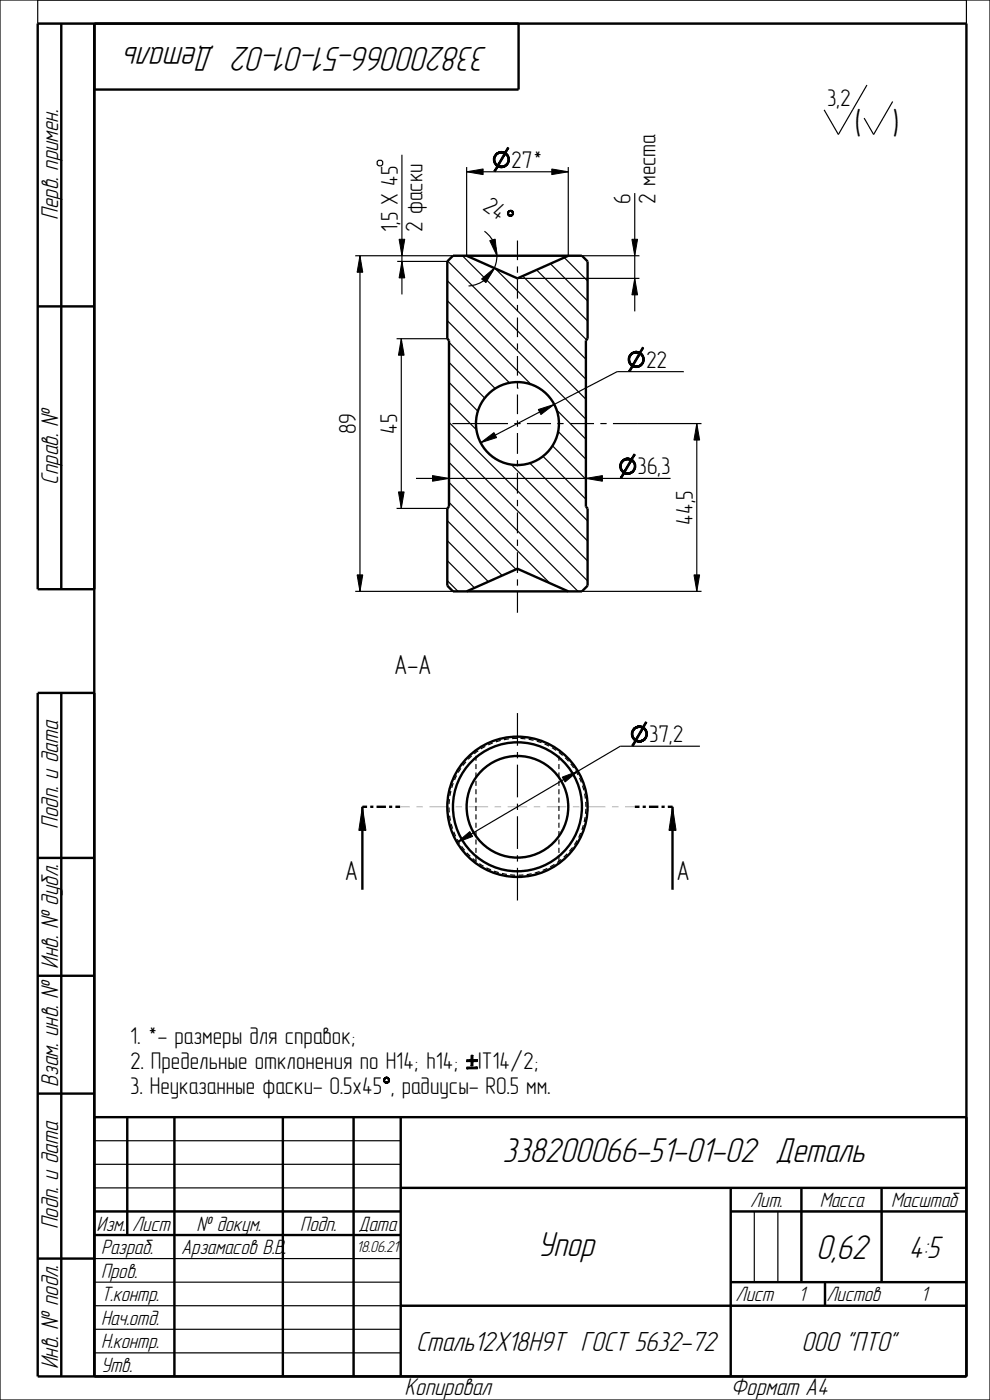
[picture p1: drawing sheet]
<svg xmlns="http://www.w3.org/2000/svg" width="210mm" height="297mm" viewBox="0 0 210 297" stroke-linecap="round" stroke-linejoin="round" font-family="sans-serif">
<g fill="#000">
<path d="M99 36.4l3.5-.6v1.2zM104.6 33.6l.4-.1v.2zM104.6 33.9l.4-.2v.2zM104.6 34.1l.4-.1v.2zM104.7 33.4l.4-.1-.1 .2zM104.7 34.3l.3-.1 .1 .1zM104.7 34.5l.4-.2v.2zM104.8 33.2h.4l-.1 .1zM104.8 36.3l.8-.9-.5 1zM104.8 34.6l.5 .2zM104.9 33l.5-.1zM105 34.8l.4 .1z"/>
<path d="M104.6 34.1l.4-.2v.1zM104.6 33.9h.4l-.4 .2zM105 32.8h.5l-.1 .1zM104.6 33.6l.4 .1-.4 .2zM104.7 33.4l.3 .1-.4 .1zM104.6 34.1l.4 .1-.3 .1zM104.8 33.2l.3 .1-.4 .1zM104.7 34.3h.4l-.4 .2zM104.8 34.6l.3-.1 .1 .1zM104.7 34.5h.4l-.3 .1zM105.2 32.6h.6zM105.1 35h.4l-.3 .1z"/>
<path d="M104.8 33.2l.5-.2-.1 .2zM104.9 33h.4l-.5 .2zM104.8 34.6l.5 .2h-.3zM105.4 35.3h1.8l-1.6 .1zM105 32.8l.4 .1-.5 .1zM105.1 35l.3-.1 .1 .1zM105 34.8l.4 .1-.3 .1zM107.2 32.8l-1.4 2.3-.3-.1zM105.6 35.4l1.6-.1zM105.4 35.3l.2 .1-.8 .9zM105 32.8l.7-.1zM105.2 32.6l.5 .1-.7 .1z"/>
<path d="M105.7 32.3h1.4zM105.2 35.1l.3-.1 .3 .1zM105.4 35.3l.5-.1zM105.2 35.1h.6l-.4 .2zM105.8 35.5l1.2-.1zM105.9 32.2h1zM105.4 35.3l.7-.1zM105.2 32.6l.8-.1zM105.4 35.3l.8-.1zM106.1 32.1h.4zM105.2 32.6l1-.1zM105.2 32.6l.1-.1h.9z"/>
<path d="M106 35.5h.8zM105.4 35.3l1-.1zM106.2 32.5h1.2zM105.4 35.3l1.1-.1zM106.2 35.6l.6-.1zM106.4 35.6l.4-.1zM106.4 32.5h1zM105.9 32.2h.8zM105.9 32.2l.6-.1zM106.5 35.2h.9l-.2 .1zM106.5 32.5h.9zM106.7 35.2l.9-.1z"/>
<path d="M106.6 32.5h.8zM105.8 35.5h1zM105.7 32.3l1.2-.1zM106.8 32.5h.6zM106.9 32.6l.5-.1 .1 .1zM106.9 32.6h.6l-.3 .2zM105.6 35.4h1.4zM107 35.1l.7-.2zM107 35.1l.7-.2-.1 .2zM105.5 32.4l1.6-.1zM107.1 32.3l.8-.9-.5 1.1zM106.9 32.6l.3 .2-1.7 2.2z"/>
<path d="M105.4 35.3h1.8zM107.2 32.8l.5-.1-.4 .2zM107.3 32.9l.4-.2 .1 .2zM107.3 34.8l.5-.1-.1 .2zM105.5 32.4l1.6-.1 .3 .2zM106.5 35.2h.9zM107.4 33l.4-.1 .1 .2zM107.6 34.5h.3l-.4 .2zM107.5 34.7l.4-.2-.1 .2zM107.2 32.8l.3-.2 .2 .1zM107.5 33.1h.4l-.3 .1zM107.6 33.2l.3-.1 .1 .1z"/>
<path d="M106.9 35.1h.7zM107.6 34.4l.4-.1-.1 .2zM107.7 33.4l.3-.2v.2zM107.7 34.2l.4-.1-.1 .2zM107.7 33.5l.3-.1 .1 .3zM107.3 34.8l.4 .1-.5 .1zM107.7 33.7h.4l-.4 .2zM107.7 33.9l.4-.2v.2zM107.7 34l.4-.1v.2zM107.3 32.9h.5zM107.3 34.8l.5-.1zM107.4 33l.5 .1h-.4z"/>
<path d="M107.7 31.3l.2 .1-.8 .9zM107.6 34.4l.3 .1h-.3zM107.6 33.2h.4l-.3 .2zM107.7 34.2l.3 .1-.4 .1zM107.7 33.4h.3l-.3 .1zM107.7 33.5l.4 .2h-.4zM107.7 33.9h.4l-.4 .1zM107.7 34l.4 .1-.4 .1zM117 35.8l3.5 .6-3.5 .6zM76.4 54.3l.6 3.5h-1.2zM84.7 50.8h1.2l-.6 3.5zM85.3 55.5l.6 3.5h-1.2z"/>
<path d="M102.2 59.2l2.6-2.3-1.7 3zM103.9 51l1.1-.3 .4 3.6zM107.6 45.2l.3 .2zM107.6 45.4l1 .5zM107.6 45.4l1 .5h-.2zM107.7 45l.2 .2zM107.7 45.5l.7 .4zM107.8 44.9h.2zM107.9 44.7l.2 .2zM107.6 45.2l.3 .1zM107.7 45l.2 .2h-.3zM107.8 45.7l.4 .2z"/>
<path d="M107.9 45.8l.3 .1zM107.6 45.4l.4 .1zM107.6 45.2l.3 .2h-.3zM107.7 45h.3zM107.8 44.9l.2 .1h-.3zM107.6 45.4l.5 .2zM108 44.7l.4 .2zM107.9 44.7l.1 .2h-.2zM108.2 44.6l.7 .6zM107.7 45.5l.5 .4zM107.9 44.7l.3 .2zM108.2 45.6l.5 .2z"/>
<path d="M108.2 45.6l.5 .2-.1 .1zM107.9 44.7l.4 .2zM107.9 44.7h.1l.3 .2zM108.4 45.6l.3 .2zM108.4 44.6l.5 .4zM107.6 45.4l.8 .5zM108.5 44.6l.3 .2zM108 44.7l.5 .2zM108 44.7l.2-.1 .3 .3zM108.5 45.6h.3l-.1 .2zM108.1 45.6l.5 .3zM108.5 44.9l.4 .3z"/>
<path d="M108.7 45.4l.2 .1zM108.6 45.5h.3l-.1 .1zM108.6 45l.3 .2zM108.6 45.1l.3 .1v.1zM108.7 45.2l.2 .1zM108.7 45.3h.2v.2zM108.4 44.6l.4 .2zM108.6 45.5l.2 .1zM108.2 44.6l.7 .4zM108.7 45.3l.2 .2zM108.6 45.1l.3 .2zM134 50.8h1.2l-.6 3.5z"/>
<path d="M134.6 59.1l.6 3.5h-1.2zM85.1 71.9l.6 3.5h-1.2zM133.2 76l.4-.1v.2zM133.2 76.3l.4-.2v.2zM133.2 76.5l.4-.1v.2zM133.3 75.8l.4-.1-.1 .2zM133.3 76.7l.3-.1 .1 .1zM133.3 76.9l.4-.2v.2zM133.4 75.6h.4l-.1 .1zM133.4 78.7l.8-.9-.5 1zM133.4 77.1l.5 .1zM133.5 75.4l.5-.1z"/>
<path d="M133.6 77.2l.4 .1zM133.2 76.5l.4-.2v.1zM133.2 76.3h.4l-.4 .2zM133.6 75.2h.5l-.1 .1zM133.2 76l.4 .1-.4 .2zM133.3 75.8l.3 .1-.4 .1zM133.2 76.5l.4 .1-.3 .1zM133.4 75.6l.3 .1-.4 .1zM133.3 76.7h.4l-.4 .2zM133.4 77.1l.3-.2 .1 .1zM133.3 76.9h.4l-.3 .2zM133.8 75h.6z"/>
<path d="M133.7 77.4h.4l-.3 .1zM133.4 75.6l.5-.2-.1 .2zM133.5 75.4h.4l-.5 .2zM133.4 77.1l.5 .1h-.3zM134 77.7h1.8l-1.6 .1zM133.6 75.2l.4 .1-.5 .1zM133.7 77.4l.3-.1 .1 .1zM133.6 77.2l.4 .1-.3 .1zM135.8 75.2l-1.4 2.3-.3-.1zM134.2 77.8l1.6-.1zM134 77.7l.2 .1-.8 .9zM133.6 75.2l.7-.1z"/>
<path d="M133.8 75l.5 .1-.7 .1zM134.3 74.7h1.4zM133.8 77.5l.3-.1 .3 .1zM134 77.7l.5-.1zM133.8 77.5h.6l-.4 .2zM134.4 77.9l1.2-.1zM134.5 74.6h1zM134 77.7l.7-.1zM133.8 75l.8-.1zM134 77.7l.8-.1zM134.7 74.5h.4zM133.8 75l1-.1z"/>
<path d="M133.8 75l.1-.1h.9zM134.6 77.9h.8zM134 77.7l1-.1zM134.8 74.9h1.2zM134 77.7l1.1-.1zM134.8 78l.6-.1zM135 78l.4-.1zM135 74.9h1zM134.5 74.6h.8zM134.5 74.6l.6-.1zM135.1 77.6h.9l-.2 .1zM135.1 74.9h.9z"/>
<path d="M135.3 77.6l.9-.1zM135.2 74.9h.8zM134.4 77.9h1zM134.3 74.7l1.2-.1zM135.4 74.9h.6zM135.5 75l.5-.1 .1 .1zM135.5 75h.6l-.3 .2zM134.2 77.8h1.4zM135.6 77.5l.7-.2zM135.6 77.5l.7-.2-.1 .2zM134.1 74.8l1.6-.1zM135.7 74.7l.8-.9-.5 1.1z"/>
<path d="M135.5 75l.3 .2-1.7 2.2zM134 77.7h1.8zM135.8 75.2l.5-.1-.4 .2zM135.9 75.3l.4-.2 .1 .2zM135.9 77.2l.5-.1-.1 .2zM134.1 74.8l1.6-.1 .3 .2zM135.1 77.6h.9zM136 75.4l.4-.1 .1 .2zM136.2 76.9h.3l-.4 .2zM136.1 77.1l.4-.2-.1 .2zM135.8 75.2l.3-.2 .2 .1zM136.1 75.5h.4l-.3 .1z"/>
<path d="M136.2 75.6l.3-.1 .1 .1zM135.5 77.5h.7zM136.2 76.8l.4-.1-.1 .2zM136.3 75.8l.3-.2v.2zM136.3 76.6l.4-.1-.1 .2zM136.3 75.9l.3-.1 .1 .3zM135.8 77.4l.1-.2 .4 .1zM136.3 76.1h.4l-.4 .2zM136.3 76.3l.4-.2v.2zM136.3 76.4l.4-.1v.2zM135.9 75.3h.5zM135.9 77.2l.5-.1z"/>
<path d="M136 75.4l.5 .1h-.4zM136.3 73.7l.2 .1-.8 .9zM136.2 76.8l.3 .1h-.3zM136.2 75.6h.4l-.3 .2zM136.3 76.6l.3 .1-.4 .1zM136.3 75.8h.3l-.3 .1zM136.3 75.9l.4 .2h-.4zM136.3 76.3h.4l-.4 .1zM136.3 76.4l.4 .1-.4 .1zM102 93.9l2.8-2.1 .5 1zM114.2 86.9l3.4-1.1-2.9 2.1zM131.4 98.7l.4-.2v.2z"/>
<path d="M131.4 98.9l.4-.2v.2zM131.4 99.1h.4v.1zM131.5 98.4h.4l-.1 .1zM131.5 99.3l.3-.1 .1 .2zM131.5 99.5l.4-.1v.1zM131.6 98.2h.4l-.1 .2zM131.6 99.7l.5 .1zM131.7 98l.5-.1zM131.8 99.9h.4zM131.4 99.1l.4-.2v.2zM131.4 98.9h.4l-.4 .2zM131.8 97.9l.5-.1-.1 .1z"/>
<path d="M131.4 98.7h.4l-.4 .2zM131.5 98.4l.3 .1-.4 .2zM131.4 99.1l.4 .1-.3 .1zM131.6 98.2l.3 .2h-.4zM131.5 99.3l.4 .1-.4 .1zM131.6 99.7l.3-.2 .1 .2zM131.5 99.5h.4l-.3 .2zM132 97.7l.6-.1zM131.6 98.2l.5-.1-.1 .1zM131.7 98l.4 .1-.5 .1zM131.6 99.7l.5 .1-.3 .1zM131.8 97.9h.4l-.5 .1z"/>
<path d="M131.9 100l.3-.1 .1 .1zM131.8 99.9h.4l-.3 .1zM131.8 97.9l.7-.2zM132 97.7h.5l-.7 .2zM132.5 97.3h1.4zM132.7 97.2l1 .1zM132 97.7l.8-.1zM132.9 97.2h.4zM132 97.7l1-.2zM132.1 97.5h.9l-1 .2zM133 97.5h1.2zM133.2 97.5h1z"/>
<path d="M132.7 97.2h.8zM132.7 97.2h.6zM133.3 97.5h.9zM133.4 97.6l.8-.1zM132.5 97.3h1.2zM133.6 97.6l.6-.1zM133.7 97.6l.5-.1 .1 .1zM133.7 97.6h.6l-.3 .2zM132.3 97.4l1.6-.1zM133.9 97.3l.8-.8-.5 1zM133.7 97.6l.3 .2-1.7 2.2zM134 97.8h.5l-.4 .1z"/>
<path d="M134.1 97.9l.4-.1 .1 .1zM134.1 99.9l.5-.1-.1 .2zM132.3 97.4l1.6-.1 .3 .2zM134.2 98l.4-.1 .1 .2zM134.4 99.6h.3l-.4 .1zM134.3 99.7l.4-.1-.1 .2zM134 97.8l.3-.2 .2 .2zM134.3 98.1h.4l-.3 .2zM134.4 98.3l.3-.2 .1 .2zM134.4 99.4h.4l-.1 .2zM134.5 98.4l.3-.1v.2zM134.5 99.3l.4-.2-.1 .3z"/>
<path d="M134.5 98.6l.3-.1 .1 .2zM134 100l.1-.1 .4 .1zM134.5 98.8l.4-.1-.4 .2zM134.5 98.9l.4-.2v.2zM134.5 99.1l.4-.2v.2zM134.1 97.9h.5zM134.3 99.7l.3 .1-.5 .1zM134.2 98l.5 .1h-.4zM134.5 96.3l.2 .2-.8 .8zM134.4 99.4l.3 .2h-.3zM134.4 98.3h.4l-.3 .1zM134.5 99.3l.3 .1h-.4z"/>
<path d="M134.5 98.4l.3 .1-.3 .1zM134.5 98.6l.4 .1-.4 .1zM134.5 98.9h.4l-.4 .2zM134.5 99.1h.4l-.4 .2zM147.8 89.9l.6 3.5h-1.2zM84.5 104.4h1.2l-.6 3.5zM91.7 100.9l3.5 .6-3.5 .6zM124.3 101.5l3.5-.6v1.2zM131.6 101.3l.8-.8-.5 1zM131.9 100h.4l-.3 .2zM132.2 100.3l1.8 .1-1.6 .1zM134 97.8l-1.4 2.4-.3-.2z"/>
<path d="M132.4 100.5l1.6-.1zM132.2 100.3l.2 .2-.8 .8zM132 100.2l.3-.2 .3 .2zM132.2 100.3l.5-.1zM132 100.2h.6l-.4 .1zM132.6 100.5h1.2zM132.2 100.3h.7zM132.2 100.3h.8zM132.8 100.6h.8zM132.2 100.3h1zM132.2 100.3h1.1zM133 100.6h.6z"/>
<path d="M133.2 100.6h.4zM133.3 100.3h.9l-.2 .1zM133.5 100.2l.9-.1zM132.6 100.5l1 .1zM132.4 100.5h1.4zM133.8 100.1l.7-.1zM133.8 100.1l.7-.1-.1 .1zM132.2 100.3l1.8 .1zM133.3 100.3h.9zM133.7 100.2l.7-.1zM75.8 122h1.2l-.6 3.5zM147.2 122h1.2l-.6 3.5z"/>
<path d="M133.9 155.5l.4-.1v.1zM133.9 155.7l.4-.2-.1 .2zM133.9 155.9h.4v.2zM134 155.3l.3-.1v.2zM134 156.1h.3v.1zM134 156.3l.3-.1 .1 .1zM134 155.1l.4-.1-.1 .2zM134 158.1l.9-.8-.6 1zM134.1 156.5l.5 .1zM134.1 154.8l.6-.1zM134.2 156.7h.5zM133.9 155.9l.3-.2 .1 .2z"/>
<path d="M133.9 155.7h.3l-.3 .2zM134.3 154.7l.5-.1-.1 .1zM133.9 155.5h.4l-.4 .2zM134 155.3l.3 .1-.4 .1zM133.9 155.9l.4 .2h-.3zM134 155.1l.3 .1-.3 .1zM134 156.1l.3 .1-.3 .1zM134.1 156.5l.3-.2 .1 .2zM134 156.3h.4l-.3 .2zM134.4 154.5l.7-.1zM134.3 156.8h.5l-.3 .2zM134 155.1l.6-.2-.2 .1z"/>
<path d="M134.1 154.8l.5 .1-.6 .2zM134.1 156.5l.5 .1-.4 .1zM134.6 157.1l1.9 .1-1.6 .1zM134.3 154.7h.4l-.6 .1zM134.3 156.8l.4-.1 .1 .1zM134.2 156.7h.5l-.4 .1zM136.5 154.6l-1.4 2.4-.3-.2zM134.9 157.3l1.6-.1zM134.6 157.1l.3 .2-.9 .8zM134.3 154.7l.6-.2zM134.4 154.5h.5l-.6 .2zM135 154.1h1.3z"/>
<path d="M134.5 157l.3-.2 .3 .2zM134.6 157.1l.6-.1zM134.5 157h.6l-.5 .1zM135.1 157.4l1.2-.1zM135.2 154.1h1zM134.6 157.1h.7zM134.4 154.5l.9-.1zM134.6 157.1h.9zM135.4 154h.4zM134.4 154.5l1-.2zM134.4 154.5l.2-.2h.8zM135.3 157.4h.8z"/>
<path d="M134.6 157.1h1zM135.4 154.3h1.2zM134.6 157.1h1.2zM135.4 157.4h.7zM135.6 157.4h.5zM135.6 154.3h1zM135.2 154.1l.8-.1zM135.2 154.1l.6-.1zM135.8 157.1h.9l-.2 .1zM135.8 154.3h.8zM136 157l.8-.1zM135.9 154.4l.7-.1z"/>
<path d="M135.1 157.4h1zM135 154.1h1.2zM136 154.4l.6-.1zM136.2 154.4l.4-.1 .2 .1zM136.2 154.4h.6l-.3 .2zM134.9 157.3h1.4zM136.3 156.9l.7-.1zM136.3 156.9l.7-.1-.2 .1zM134.8 154.2l1.5-.1zM136.3 154.1l.9-.8-.6 1zM136.2 154.4l.3 .2-1.7 2.2zM134.6 157.1l1.9 .1z"/>
<path d="M136.5 154.6h.4l-.3 .1zM136.6 154.7l.3-.1 .2 .1zM136.6 156.7l.5-.1-.1 .2zM134.8 154.2l1.5-.1 .3 .2zM135.8 157.1h.9zM136.7 154.8l.4-.1 .1 .2zM136.8 156.4h.4l-.5 .2zM136.7 156.6l.5-.2-.1 .2zM136.5 154.6l.3-.2 .1 .2zM136.8 155l.4-.1-.4 .2zM136.8 155.1l.4-.2v.2zM136.2 157l.6-.1z"/>
<path d="M136.9 156.3l.4-.1-.1 .2zM136.9 155.2l.3-.1 .1 .2zM137 156.1l.3-.2v.3zM137 155.4l.3-.1v.2zM136.5 156.8l.1-.1 .4 .1zM137 155.6l.3-.1-.3 .2zM137 155.7l.3-.2v.2zM137 155.9l.3-.2v.2zM136.6 154.7h.5zM136.6 156.7l.5-.1zM136.7 154.8l.5 .1-.4 .1zM136.9 153.1l.3 .2-.9 .8z"/>
<path d="M136.9 156.3l.3 .1h-.4zM136.8 155.1h.4l-.3 .1zM137 156.1l.3 .1-.4 .1zM136.9 155.2l.4 .1-.3 .1zM137 155.4l.3 .1-.3 .1zM137 155.7h.3l-.3 .2zM137 155.9h.3l-.3 .2zM76.9 171.2l.7 5h-1.5zM96.9 178.7l2.8-2.3 .6 1zM119.3 164.9l3.3-1.3-2.7 2.3zM142.7 171.2l.7 5h-1.5z"/>
</g>
<g fill="none" stroke="#000" stroke-width=".21">
<path d="M99 36.4l3.5-.6v1.2zM104.6 33.6l.4-.1v.2zM104.6 33.6l.4 .1-.4 .2zM104.6 33.9l.4-.2v.2zM104.6 34.1l.4-.2v.1zM104.6 33.9h.4l-.4 .2zM104.6 34.1l.4-.1v.2zM104.6 34.1l.4 .1-.3 .1zM104.7 33.4l.4-.1-.1 .2zM104.7 33.4l.3 .1-.4 .1zM104.7 34.3l.3-.1 .1 .1zM104.7 34.3h.4l-.4 .2z"/>
<path d="M104.7 34.5l.4-.2v.2zM104.7 34.5h.4l-.3 .1zM104.8 33.2l.5-.2-.1 .2zM104.8 33.2h.4l-.1 .1zM104.8 33.2l.3 .1-.4 .1zM104.8 36.3l.8-.9-.5 1zM104.8 34.6l.3-.1 .1 .1zM104.8 34.6l.5 .2zM104.8 34.6l.5 .2h-.3zM104.9 33l.5-.1zM104.9 33h.4l-.5 .2zM105 34.8l.4 .1z"/>
<path d="M105 34.8l.4 .1-.3 .1zM105 32.8l.7-.1zM105 32.8h.5l-.1 .1zM105 32.8l.4 .1-.5 .1zM105.1 35l.3-.1 .1 .1zM105.1 35h.4l-.3 .1zM105.2 32.6l.8-.1zM105.2 32.6l1-.1zM105.2 32.6l.1-.1h.9zM105.2 32.6h.6zM105.2 32.6l.5 .1-.7 .1zM105.2 35.1l.3-.1 .3 .1z"/>
<path d="M105.2 35.1h.6l-.4 .2zM105.3 32.5h2.1zM105.3 32.4h2.1M105.3 32.5h2.1M105.4 35.3l1.1-.1zM105.4 35.3l1-.1zM105.4 35.3l.8-.1zM105.4 35.3l.7-.1zM105.4 35.3l.5-.1zM105.4 35.3h1.8zM105.4 35.3h1.8l-1.6 .1zM105.4 35.3l.2 .1-.8 .9z"/>
<path d="M105.5 32.4l1.6-.1zM105.5 32.4l1.6-.1 .3 .2zM105.6 35.4l1.6-.1zM105.6 35.4h1.4zM105.7 32.3l1.2-.1zM105.7 32.3h1.4zM105.8 35.5l1.2-.1zM105.8 35.5h1zM105.9 32.2h.8zM105.9 32.2l.6-.1zM105.9 32.2h1zM106 35.5h.8z"/>
<path d="M106.1 32.1h.4zM106.2 32.5h1.2zM106.2 35.6l.6-.1zM106.4 32.5h1zM106.4 35.6l.4-.1zM106.5 32.5h.9zM106.5 35.2h.9zM106.5 35.2h.9l-.2 .1zM106.6 32.5h.8zM106.7 35.2l.9-.1zM106.8 32.5h.6zM106.9 32.6l.5-.1 .1 .1z"/>
<path d="M106.9 32.6h.6l-.3 .2zM106.9 32.6l.3 .2-1.7 2.2zM106.9 35.1h.7zM107 35.1l.7-.2zM107 35.1l.7-.2-.1 .2zM107.1 32.3l.8-.9-.5 1.1zM107.2 32.8l.5-.1-.4 .2zM107.2 32.8l.3-.2 .2 .1zM107.2 32.8l-1.4 2.3-.3-.1zM107.3 32.9l.4-.2 .1 .2zM107.3 32.9h.5zM107.3 34.8l.5-.1z"/>
<path d="M107.3 34.8l.5-.1-.1 .2zM107.3 34.8l.4 .1-.5 .1zM107.4 33l.4-.1 .1 .2zM107.4 33l.5 .1h-.4zM107.5 34.7l.4-.2-.1 .2zM107.5 33.1h.4l-.3 .1zM107.6 34.5h.3l-.4 .2zM107.6 33.2l.3-.1 .1 .1zM107.6 33.2h.4l-.3 .2zM107.6 34.4l.4-.1-.1 .2zM107.6 34.4l.3 .1h-.3zM107.7 31.3l.2 .1-.8 .9z"/>
<path d="M107.7 33.4l.3-.2v.2zM107.7 33.4h.3l-.3 .1zM107.7 34.2l.4-.1-.1 .2zM107.7 34.2l.3 .1-.4 .1zM107.7 33.5l.3-.1 .1 .3zM107.7 33.5l.4 .2h-.4zM107.7 33.7h.4l-.4 .2zM107.7 33.9l.4-.2v.2zM107.7 33.9h.4l-.4 .1zM107.7 34l.4-.1v.2zM107.7 34l.4 .1-.4 .1zM117 35.8l3.5 .6-3.5 .6z"/>
<path d="M76.4 54.3l.6 3.5h-1.2zM84.7 50.8h1.2l-.6 3.5zM85.3 55.5l.6 3.5h-1.2zM102.2 59.2l2.6-2.3-1.7 3zM103.9 51l1.1-.3 .4 3.6zM107.6 45.2l.3 .1zM107.6 45.2l.3 .2zM107.6 45.2l.3 .2h-.3zM107.6 45.4l.5 .2zM107.6 45.4l.4 .1zM107.6 45.4l1 .5zM107.6 45.4l1 .5h-.2z"/>
<path d="M107.6 45.4l.8 .5zM107.7 45h.3zM107.7 45l.2 .2zM107.7 45l.2 .2h-.3zM107.7 45.5l.7 .4zM107.7 45.5l.5 .4zM107.8 44.9h.2zM107.8 44.9l.2 .1h-.3zM107.8 45.7l.4 .2zM107.9 44.7l.3 .2zM107.9 44.7l.4 .2zM107.9 44.7h.1l.3 .2z"/>
<path d="M107.9 44.7l.2 .2zM107.9 44.7l.1 .2h-.2zM107.9 45.8l.3 .1zM108 44.7l.5 .2zM108 44.7l.2-.1 .3 .3zM108 44.7l.4 .2zM108.1 45.6l.5 .3zM108.2 44.6l.7 .4zM108.2 44.6l.7 .6zM108.2 45.6l.5 .2zM108.2 45.6l.5 .2-.1 .1zM108.4 45.6l.3 .2z"/>
<path d="M108.4 44.6l.4 .2zM108.4 44.6l.5 .4zM108.5 44.6l.3 .2zM108.5 44.9l.4 .3zM108.5 45.6h.3l-.1 .2zM108.6 45l.3 .2zM108.6 45.5h.3l-.1 .1zM108.6 45.5l.2 .1zM108.6 45.1l.3 .1v.1zM108.6 45.1l.3 .2zM108.7 45.4l.2 .1zM108.7 45.3h.2v.2z"/>
<path d="M108.7 45.3l.2 .2zM108.7 45.2l.2 .1zM134 50.8h1.2l-.6 3.5zM134.6 59.1l.6 3.5h-1.2zM85.1 71.9l.6 3.5h-1.2zM133.2 76l.4-.1v.2zM133.2 76l.4 .1-.4 .2zM133.2 76.3l.4-.2v.2zM133.2 76.5l.4-.2v.1zM133.2 76.3h.4l-.4 .2zM133.2 76.5l.4-.1v.2zM133.2 76.5l.4 .1-.3 .1z"/>
<path d="M133.3 75.8l.4-.1-.1 .2zM133.3 75.8l.3 .1-.4 .1zM133.3 76.7l.3-.1 .1 .1zM133.3 76.7h.4l-.4 .2zM133.3 76.9l.4-.2v.2zM133.3 76.9h.4l-.3 .2zM133.4 75.6l.5-.2-.1 .2zM133.4 75.6h.4l-.1 .1zM133.4 75.6l.3 .1-.4 .1zM133.4 78.7l.8-.9-.5 1zM133.4 77.1l.3-.2 .1 .1zM133.4 77.1l.5 .1z"/>
<path d="M133.4 77.1l.5 .1h-.3zM133.5 75.4l.5-.1zM133.5 75.4h.4l-.5 .2zM133.6 77.2l.4 .1zM133.6 77.2l.4 .1-.3 .1zM133.6 75.2l.7-.1zM133.6 75.2h.5l-.1 .1zM133.6 75.2l.4 .1-.5 .1zM133.7 77.4l.3-.1 .1 .1zM133.7 77.4h.4l-.3 .1zM133.8 75l.8-.1zM133.8 75l1-.1z"/>
<path d="M133.8 75l.1-.1h.9zM133.8 75h.6zM133.8 75l.5 .1-.7 .1zM133.8 77.5l.3-.1 .3 .1zM133.8 77.5h.6l-.4 .2zM133.9 74.9h2.1zM133.9 74.8h2.1M133.9 74.9h2.1M134 77.7l1.1-.1zM134 77.7l1-.1zM134 77.7l.8-.1zM134 77.7l.7-.1z"/>
<path d="M134 77.7l.5-.1zM134 77.7h1.8zM134 77.7h1.8l-1.6 .1zM134 77.7l.2 .1-.8 .9zM134.1 74.8l1.6-.1zM134.1 74.8l1.6-.1 .3 .2zM134.2 77.8l1.6-.1zM134.2 77.8h1.4zM134.3 74.7l1.2-.1zM134.3 74.7h1.4zM134.4 77.9l1.2-.1zM134.4 77.9h1z"/>
<path d="M134.5 74.6h.8zM134.5 74.6l.6-.1zM134.5 74.6h1zM134.6 77.9h.8zM134.7 74.5h.4zM134.8 74.9h1.2zM134.8 78l.6-.1zM135 74.9h1zM135 78l.4-.1zM135.1 74.9h.9zM135.1 77.6h.9zM135.1 77.6h.9l-.2 .1z"/>
<path d="M135.2 74.9h.8zM135.3 77.6l.9-.1zM135.4 74.9h.6zM135.5 75l.5-.1 .1 .1zM135.5 75h.6l-.3 .2zM135.5 75l.3 .2-1.7 2.2zM135.5 77.5h.7zM135.6 77.5l.7-.2zM135.6 77.5l.7-.2-.1 .2zM135.7 74.7l.8-.9-.5 1.1zM135.8 75.2l.5-.1-.4 .2zM135.8 75.2l.3-.2 .2 .1z"/>
<path d="M135.8 77.4l.1-.2 .4 .1zM135.8 75.2l-1.4 2.3-.3-.1zM135.9 75.3l.4-.2 .1 .2zM135.9 75.3h.5zM135.9 77.2l.5-.1zM135.9 77.2l.5-.1-.1 .2zM136 75.4l.4-.1 .1 .2zM136 75.4l.5 .1h-.4zM136.1 77.1l.4-.2-.1 .2zM136.1 75.5h.4l-.3 .1zM136.2 76.9h.3l-.4 .2zM136.2 75.6l.3-.1 .1 .1z"/>
<path d="M136.2 75.6h.4l-.3 .2zM136.2 76.8l.4-.1-.1 .2zM136.2 76.8l.3 .1h-.3zM136.3 73.7l.2 .1-.8 .9zM136.3 75.8l.3-.2v.2zM136.3 75.8h.3l-.3 .1zM136.3 76.6l.4-.1-.1 .2zM136.3 76.6l.3 .1-.4 .1zM136.3 75.9l.3-.1 .1 .3zM136.3 75.9l.4 .2h-.4zM136.3 76.1h.4l-.4 .2zM136.3 76.3l.4-.2v.2z"/>
<path d="M136.3 76.3h.4l-.4 .1zM136.3 76.4l.4-.1v.2zM136.3 76.4l.4 .1-.4 .1zM102 93.9l2.8-2.1 .5 1zM114.2 86.9l3.4-1.1-2.9 2.1zM131.4 98.7l.4-.2v.2zM131.4 98.7h.4l-.4 .2zM131.4 98.9l.4-.2v.2zM131.4 99.1l.4-.2v.2zM131.4 98.9h.4l-.4 .2zM131.4 99.1h.4v.1zM131.4 99.1l.4 .1-.3 .1z"/>
<path d="M131.5 98.4h.4l-.1 .1zM131.5 98.4l.3 .1-.4 .2zM131.5 99.3l.3-.1 .1 .2zM131.5 99.3l.4 .1-.4 .1zM131.5 99.5l.4-.1v.1zM131.5 99.5h.4l-.3 .2zM131.6 98.2l.5-.1-.1 .1zM131.6 98.2h.4l-.1 .2zM131.6 98.2l.3 .2h-.4zM131.6 99.7l.3-.2 .1 .2zM131.6 99.7l.5 .1zM131.6 99.7l.5 .1-.3 .1z"/>
<path d="M131.7 98l.5-.1zM131.7 98l.4 .1-.5 .1zM131.8 99.9h.4zM131.8 99.9h.4l-.3 .1zM131.8 97.9l.7-.2zM131.8 97.9l.5-.1-.1 .1zM131.8 97.9h.4l-.5 .1zM132 97.7l.8-.1zM132 97.7l1-.2zM132 97.7l.6-.1zM132 97.7h.5l-.7 .2zM132.1 97.5h2.1z"/>
<path d="M132.1 97.5h.9l-1 .2zM132.1 97.5h2.1M132.3 97.4l1.6-.1zM132.3 97.4l1.6-.1 .3 .2zM132.5 97.3h1.2zM132.5 97.3h1.4zM132.7 97.2h.8zM132.7 97.2h.6zM132.7 97.2l1 .1zM132.9 97.2h.4zM133 97.5h1.2zM133.2 97.5h1z"/>
<path d="M133.3 97.5h.9zM133.4 97.6l.8-.1zM133.6 97.6l.6-.1zM133.7 97.6l.5-.1 .1 .1zM133.7 97.6h.6l-.3 .2zM133.7 97.6l.3 .2-1.7 2.2zM133.9 97.3l.8-.8-.5 1zM134 97.8h.5l-.4 .1zM134 97.8l.3-.2 .2 .2zM134 97.8l-1.4 2.4-.3-.2zM134.1 97.9l.4-.1 .1 .1zM134.1 97.9h.5z"/>
<path d="M134.1 99.9l.5-.1-.1 .2zM134.2 98l.4-.1 .1 .2zM134.2 98l.5 .1h-.4zM134.3 99.7l.4-.1-.1 .2zM134.3 99.7l.3 .1-.5 .1zM134.3 98.1h.4l-.3 .2zM134.4 99.6h.3l-.4 .1zM134.4 98.3l.3-.2 .1 .2zM134.4 98.3h.4l-.3 .1zM134.4 99.4h.4l-.1 .2zM134.4 99.4l.3 .2h-.3zM134.5 96.3l.2 .2-.8 .8z"/>
<path d="M134.5 98.4l.3-.1v.2zM134.5 98.4l.3 .1-.3 .1zM134.5 99.3l.4-.2-.1 .3zM134.5 99.3l.3 .1h-.4zM134.5 98.6l.3-.1 .1 .2zM134.5 98.6l.4 .1-.4 .1zM134.5 98.8l.4-.1-.4 .2zM134.5 98.9l.4-.2v.2zM134.5 98.9h.4l-.4 .2zM134.5 99.1l.4-.2v.2zM134.5 99.1h.4l-.4 .2zM147.8 89.9l.6 3.5h-1.2z"/>
<path d="M84.5 104.4h1.2l-.6 3.5zM91.7 100.9l3.5 .6-3.5 .6zM124.3 101.5l3.5-.6v1.2zM131.6 101.3l.8-.8-.5 1zM131.9 100l.3-.1 .1 .1zM131.9 100h.4l-.3 .2zM132 100.2l.3-.2 .3 .2zM132 100.2h.6l-.4 .1zM132.2 100.3h1.1zM132.2 100.3h1zM132.2 100.3h.8zM132.2 100.3h.7z"/>
<path d="M132.2 100.3l.5-.1zM132.2 100.3l1.8 .1zM132.2 100.3l1.8 .1-1.6 .1zM132.2 100.3l.2 .2-.8 .8zM132.4 100.5l1.6-.1zM132.4 100.5h1.4zM132.6 100.5h1.2zM132.6 100.5l1 .1zM132.8 100.6h.8zM133 100.6h.6zM133.2 100.6h.4zM133.3 100.3h.9z"/>
<path d="M133.3 100.3h.9l-.2 .1zM133.5 100.2l.9-.1zM133.7 100.2l.7-.1zM133.8 100.1l.7-.1zM133.8 100.1l.7-.1-.1 .1zM134 100l.1-.1 .4 .1zM75.8 122h1.2l-.6 3.5zM147.2 122h1.2l-.6 3.5zM133.9 155.5l.4-.1v.1zM133.9 155.5h.4l-.4 .2zM133.9 155.7l.4-.2-.1 .2zM133.9 155.9l.3-.2 .1 .2z"/>
<path d="M133.9 155.7h.3l-.3 .2zM133.9 155.9h.4v.2zM133.9 155.9l.4 .2h-.3zM134 155.3l.3-.1v.2zM134 155.3l.3 .1-.4 .1zM134 156.1h.3v.1zM134 156.1l.3 .1-.3 .1zM134 156.3l.3-.1 .1 .1zM134 156.3h.4l-.3 .2zM134 155.1l.6-.2-.2 .1zM134 155.1l.4-.1-.1 .2zM134 155.1l.3 .1-.3 .1z"/>
<path d="M134 158.1l.9-.8-.6 1zM134.1 156.5l.3-.2 .1 .2zM134.1 156.5l.5 .1zM134.1 156.5l.5 .1-.4 .1zM134.1 154.8l.6-.1zM134.1 154.8l.5 .1-.6 .2zM134.2 156.7h.5zM134.2 156.7h.5l-.4 .1zM134.3 154.7l.6-.2zM134.3 154.7l.5-.1-.1 .1zM134.3 154.7h.4l-.6 .1zM134.3 156.8l.4-.1 .1 .1z"/>
<path d="M134.3 156.8h.5l-.3 .2zM134.4 154.5l.9-.1zM134.4 154.5l1-.2zM134.4 154.5l.2-.2h.8zM134.4 154.5l.7-.1zM134.4 154.5h.5l-.6 .2zM134.5 157l.3-.2 .3 .2zM134.5 157h.6l-.5 .1zM134.6 154.3h2zM134.6 154.3h2M134.6 157.1h1.2zM134.6 157.1h1z"/>
<path d="M134.6 157.1h.9zM134.6 157.1h.7zM134.6 157.1l.6-.1zM134.6 157.1l1.9 .1zM134.6 157.1l1.9 .1-1.6 .1zM134.6 157.1l.3 .2-.9 .8zM134.8 154.2l1.5-.1zM134.8 154.2l1.5-.1 .3 .2zM134.9 157.3l1.6-.1zM134.9 157.3h1.4zM135 154.1h1.2zM135 154.1h1.3z"/>
<path d="M135.1 157.4l1.2-.1zM135.1 157.4h1zM135.2 154.1l.8-.1zM135.2 154.1l.6-.1zM135.2 154.1h1zM135.3 157.4h.8zM135.4 154h.4zM135.4 154.3h1.2zM135.4 157.4h.7zM135.6 154.3h1zM135.6 157.4h.5zM135.8 154.3h.8z"/>
<path d="M135.8 157.1h.9zM135.8 157.1h.9l-.2 .1zM135.9 154.4l.7-.1zM136 157l.8-.1zM136 154.4l.6-.1zM136.2 154.4l.4-.1 .2 .1zM136.2 154.4h.6l-.3 .2zM136.2 154.4l.3 .2-1.7 2.2zM136.2 157l.6-.1zM136.3 156.9l.7-.1zM136.3 156.9l.7-.1-.2 .1zM136.3 154.1l.9-.8-.6 1z"/>
<path d="M136.5 154.6h.4l-.3 .1zM136.5 154.6l.3-.2 .1 .2zM136.5 156.8l.1-.1 .4 .1zM136.5 154.6l-1.4 2.4-.3-.2zM136.6 154.7l.3-.1 .2 .1zM136.6 154.7h.5zM136.6 156.7l.5-.1zM136.6 156.7l.5-.1-.1 .2zM136.7 154.8l.4-.1 .1 .2zM136.7 154.8l.5 .1-.4 .1zM136.7 156.6l.5-.2-.1 .2zM136.8 155l.4-.1-.4 .2z"/>
<path d="M136.8 156.4h.4l-.5 .2zM136.8 155.1l.4-.2v.2zM136.8 155.1h.4l-.3 .1zM136.9 156.3l.4-.1-.1 .2zM136.9 156.3l.3 .1h-.4zM136.9 153.1l.3 .2-.9 .8zM136.9 155.2l.3-.1 .1 .2zM136.9 155.2l.4 .1-.3 .1zM137 156.1l.3-.2v.3zM137 156.1l.3 .1-.4 .1zM137 155.4l.3-.1v.2zM137 155.4l.3 .1-.3 .1z"/>
<path d="M137 155.6l.3-.1-.3 .2zM137 155.7l.3-.2v.2zM137 155.7h.3l-.3 .2zM137 155.9l.3-.2v.2zM137 155.9h.3l-.3 .2zM76.9 171.2l.7 5h-1.5zM96.9 178.7l2.8-2.3 .6 1zM119.3 164.9l3.3-1.3-2.7 2.3zM142.7 171.2l.7 5h-1.5z"/>
</g>
<g fill="none" stroke="#000" stroke-width=".51">
<path d="M13 5v120M20 5v287M110 5v14h-90M94.9 55.5l1.2-1.2h27.3l1.2 1.2v16.4l-.3 .3v35.3l.3 .4v16.4l-1.2 1.2h-27.3l-1.2-1.2v-16.4l.3-.4v-35.3l-.3-.3zM99 54.3l10.8 4.8 10.7-4.8M8 65h12M20 125h-12v-120h197v287h-197v-145h12M99 125.5l10.8-4.8 10.7 4.8M13 147v145M77.9 171.2h-1v17.6M78.5 171.2h.7M79.9 171.2h2"/>
<path d="M82.5 171.2h.7M83.9 171.2h1M134.7 171.2h1M136.3 171.2h.7M137.7 171.2h2M140.3 171.2h.7M141.7 171.2h1v17.6M8 182h12M8 207h12M8 232h12M20 237h185M27 237v25"/>
<path d="M37 237v55M60 237v55M75 237v55M85 237v55M20 257h65M85 252h120M155 257h50M155 252v40M170 252v20M187 252v20M8 267h12M20 262h65"/>
<path d="M85 277h120M155 272h50M175 272v5"/>
<circle cx="109.8" cy="89.9" r="8.8"/>
<circle cx="109.8" cy="171.2" r="13.7"/>
<circle cx="109.8" cy="171.2" r="14.9"/>
<circle cx="109.8" cy="171.2" r="10.8"/>
</g>
<g fill="none" stroke="#b5b5b5" stroke-width=".21">
<path d="M84.9 171.2h2M88.3 171.2h1.4M91.1 171.2h4.1M96.6 171.2h1.4M99.4 171.2h4.1M104.9 171.2h1.4M107.7 171.2h4.1M113.2 171.2h1.4M116 171.2h4.1M121.5 171.2h1.4M124.3 171.2h4.1M129.8 171.2h1.4"/>
<path d="M132.6 171.2h2.1"/>
</g>
<g fill="none" stroke="#000" stroke-width=".25">
<path d="M8 0v5h197v-5M0 0h210v297h-210zM183.9 18l-6.1 10.5-3-5.2M80.3 34h.6l.3 .3v.6l-.3 .3h-.6l-.3-.3v-.6zM85.3 32.8v29.7M99 35.4v18.9M99 36.4h21.5M120.5 35.4v18.9M189.4 21.5l-4.1 7-2-3.4M75.4 54.3h20.7M76.4 54.3v71.2M84.3 55.5h10.6"/>
<path d="M94.9 59.5l29.4 29.4M95 55.4l29.3 29.3M98.1 54.3l26.2 26.2M102.8 49.1a6.4 6.4 0 0 1 2.3 7 6.4 6.4 0 0 1-5.7 4.6M105 56.9l19.3 19.3M109.8 51v4.2M109.8 56.5v1.4M109.8 59.2v4.2M109.8 59.1h25.8M110.9 58.6l13.5 13.5M113.8 57.3l10.8 10.8M116.7 55.9l7.9 7.9"/>
<path d="M119.7 54.6l4.9 5M123.4 54.3h12.2M134.6 41v25.1M84.1 71.9h10.8M85.1 71.9v36M94.9 68l13.2 13.2M94.9 63.8l17.8 17.8M95.2 76.9l7.6 7.6M95.2 72.6l9.9 9.8M109.8 64.7v1.3M109.8 67.4v4.1M109.8 72.9v1.3"/>
<path d="M109.8 75.5v4.2M145.1 78.8h-14.2l-28.9 15.1M95.2 98.1l27.4 27.4M95.2 93.8l29.4 29.4M95.2 89.6l29.4 29.4M95.2 85.4l5.9 5.8M95.2 81.1l6.2 6.2M96 89.9h11.8M108.4 98.5l16.2 16.3M109.1 89.9h1.3M109.8 82.4h.1M109.8 81v1.4"/>
<path d="M109.8 83.7v4.2M109.8 89.2v1.3M109.8 91.9v4.4M109.8 97.6v1.4M111.8 89.9h5.1M112.4 98.2l12.2 12.3M115.2 96.8l9.1 9.1M117.2 94.6l7.1 7.1M118.1 87l6.2 6.2M118.2 89.9h1.4M118.4 91.5l5.9 5.9M120.9 89.9h5.1"/>
<path d="M127.3 89.9h1.4M130 89.9h18.8M147.8 89.9v35.6M84.1 107.9h10.8M88.2 101.5h54M94.9 118.9l5.8 5.8M94.9 114.7l8.7 8.7M94.9 110.5l11.6 11.6M95.2 106.6l14.3 14.2M95.2 102.3l21.4 21.4M109.8 100.3v4.4M109.8 106v1.4"/>
<path d="M109.8 108.7v4.4M109.8 114.5v1.3M109.8 117.1v4.5M75.4 125.5h20.7M94.9 123.2l2.3 2.3M109.8 122.9v1.3M109.8 125.6v4.4M123.4 125.5h25.4M109.8 151.3v6.9M109.8 159.5v1.4M148.5 158.3h-16.9l-34.7 20.4M101 160.3v1.1"/>
<path d="M101 162.1v1.1M101 163.9v1M101 165.6v1.1M101 167.4v1.1M101 169.2v1.1M101 171v1M101 172.8v1M101 174.5v1.1M101 176.3v1.1M101 178.1v1.1M101 179.9v1M109.8 162.2v6.9"/>
<path d="M109.8 170.5v1.3M109.8 173.2v6.9M118.6 160.3v1.1M118.6 162.1v1.1M118.6 163.9v1M118.6 165.6v1.1M118.6 167.4v1.1M118.6 169.2v1.1M118.6 171v1M118.6 172.8v1M118.6 174.5v1.1M118.6 176.3v1.1"/>
<path d="M118.6 178.1v1.1M118.6 179.9v1M101 181.6v1.1M109.8 181.4v1.4M109.8 184.1v6.9M118.6 181.6v1.1M20 237h185v55h-185zM27 237v25M37 237v55M60 237v55M75 237v55M85 237v55"/>
<path d="M20 242h65M20 247h65M20 252h185M20 257h65M155 257h50M155 252v40M160 257v15M165 257v15M170 252v20M187 252v20M20 262h65M20 267h65"/>
<path d="M20 272h65M20 277h185M155 272h50M175 272v5M20 282h65M20 287h65"/>
</g>
<path d="M124.3 171.2a14.5 14.5 0 0 0-21.4-12.8 14.5 14.5 0 0 0-1.2 24.8 14.5 14.5 0 0 0 22.5-10.6l.1-1.4" fill="none" stroke="#000" stroke-width=".25" stroke-dasharray="1.1 .7" stroke-linecap="butt"/>
<!-- layer: NOTES -->
<g fill="#000">
<path d="M81.3 229.2l.3-.1zM81.4 229h.2zM81.4 229.3l.2 .1zM81.4 228.8h.5zM81.4 229.5h.4zM81.5 228.7h1zM81.5 229.6l1.1-.1zM81.5 229.6l1.1-.1-.1 .1zM81.4 229.3l.2-.1zM81.3 229.2h.3l-.2 .1zM81.4 229l.2 .1-.3 .1zM81.4 229.5l.3-.1z"/>
<path d="M81.4 229.3l.2 .1-.2 .1zM81.7 228.6h.6zM81.7 229.7l.8-.1zM81.4 229l.3-.1zM81.4 229l.4-.2zM81.4 228.8h.4l-.4 .2zM81.5 229.6l.4-.1zM81.4 229.5h.4l-.3 .1zM81.8 228.5h.4zM81.5 229.6l.5-.1zM81.4 228.8h.6zM81.5 228.7l.5 .1h-.6z"/>
<path d="M81.5 229.6l.6-.1zM81.8 229.8l.5-.1zM82 229.8l.3-.1zM82 228.8l.5-.1zM81.7 228.6l.5-.1zM82.1 228.8l.4-.1zM82.2 228.8l.3-.1 .1 .1zM82.2 229.5l.4-.2zM82.2 229.5l.4-.2v.2zM82.3 229.4l.3-.1zM81.7 229.7h.6zM81.5 228.7l.8-.1z"/>
<path d="M82.3 228.9l.3-.1zM82.3 229l.3-.2v.2zM82.4 229.1l.2-.1zM82.4 229.2l.2-.2v.2zM82.4 229.3l.2-.1v.1zM81.5 229.6h1zM82.2 228.8h.4zM82.1 229.5h.5zM82.3 229h.3zM82.4 229.3h.2l-.3 .1zM82.4 229.2h.2zM100.3 223.9v.9h-.4z"/>
<path d="M99 225.2l.9-.4h.4zM99 224.8h.9l-.9 .4zM100.3 225.2v.9h-.4zM99.9 223.9h.4l-.4 .9zM99.9 225.2l1.4-.4-1 .4zM100.3 225.2l1-.4v.4zM99.9 225.2h.4l-.4 .9z"/>
</g>
<g fill="none" stroke="#000" stroke-width=".21">
<path d="M81.3 229.2l.3-.1zM81.3 229.2h.3l-.2 .1zM81.4 229l.3-.1zM81.4 229l.4-.2zM81.4 229h.2zM81.4 229l.2 .1-.3 .1zM81.4 229.3l.2-.1zM81.4 229.3l.2 .1zM81.4 229.3l.2 .1-.2 .1zM81.4 228.8h.6zM81.4 228.8h.5zM81.4 228.8h.4l-.4 .2z"/>
<path d="M81.4 229.5l.3-.1zM81.4 229.5h.4zM81.4 229.5h.4l-.3 .1zM81.5 228.7l.8-.1zM81.5 228.7h1zM81.5 228.7l.5 .1h-.6zM81.5 229.6l.6-.1zM81.5 229.6l.5-.1zM81.5 229.6l.4-.1zM81.5 229.6l1.1-.1zM81.5 229.6l1.1-.1-.1 .1zM81.5 229.6h1z"/>
<path d="M81.7 228.6l.5-.1zM81.7 228.6h.6zM81.7 229.7l.8-.1zM81.7 229.7h.6zM81.8 228.5h.4zM81.8 229.8l.5-.1zM82 228.8l.5-.1zM82 229.8l.3-.1zM82.1 228.8l.4-.1zM82.1 229.5h.5zM82.2 228.8l.3-.1 .1 .1zM82.2 228.8h.4z"/>
<path d="M82.2 229.5l.4-.2zM82.2 229.5l.4-.2v.2zM82.3 228.9l.3-.1zM82.3 229l.3-.2v.2zM82.3 229h.3zM82.3 229.4l.3-.1zM82.4 229.1l.2-.1zM82.4 229.2l.2-.2v.2zM82.4 229.2h.2zM82.4 229.3l.2-.1v.1zM82.4 229.3h.2l-.3 .1zM99 225.2l1.3-.4h1z"/>
<path d="M99 225.2l.9-.4h.4zM99 224.8h.9l-.9 .4zM99 225.2l2.3-.4-1.4 .4zM99 226.4h2.3l-2.3 .3zM99 226.7l2.3-.3v.3zM99.9 223.9h.4l-.4 .9zM99.9 225.2l1.4-.4-1 .4zM99.9 225.2h.4l-.4 .9zM100.3 223.9v.9h-.4zM100.3 225.2l1-.4v.4zM100.3 225.2v.9h-.4z"/>
</g>
<path d="M99 225h2.3" fill="none" stroke="#000" stroke-width=".41"/>
<path d="M99 226.6h2.3" fill="none" stroke="#000" stroke-width=".38"/>
<g font-size="7.6">
<text x="103.4" y="10.1" transform="rotate(-180 103.4 10.1)">338200066-51-01-02 Деталь</text>
<text x="106.6" y="246.4">338200066-51-01-02 Деталь</text>
<text x="114.1" y="266.4">Упор</text>
<text x="173.1" y="267.1">0,62</text>
</g>
<g font-size="7.5">
<text x="181.3" y="28.7">(</text>
<text x="189.3" y="28.7">)</text>
</g>
<text font-size="6.8" x="192.8" y="266.8">4:5</text>
<g font-size="6.1">
<text x="88.3" y="286.6">Сталь12Х18Н9Т ГОСТ 5632-72</text>
<text x="170" y="286.6">ООО &quot;ПТО&quot;</text>
</g>
<g font-size="5.9">
<text x="83.6" y="143">А-А</text>
<text x="73.1" y="186.8">А</text>
<text x="143.5" y="186.8">А</text>
</g>
<g font-size="5.3">
<text x="12.3" y="46.6" transform="rotate(-90 12.3 46.6)">Перв. примен.</text>
<text x="12.3" y="102.8" transform="rotate(-90 12.3 102.8)">Справ. №</text>
<text x="12.3" y="175.8" transform="rotate(-90 12.3 175.8)">Подп. и дата</text>
<text x="12.3" y="205.5" transform="rotate(-90 12.3 205.5)">Инв. № дубл.</text>
<text x="12.3" y="230.6" transform="rotate(-90 12.3 230.6)">Взам. инв. №</text>
<text x="12.3" y="260.8" transform="rotate(-90 12.3 260.8)">Подп. и дата</text>
<text x="12.3" y="290.5" transform="rotate(-90 12.3 290.5)">Инв. № подл.</text>
<text x="85.8" y="296">Копировал</text>
<text x="155" y="295.9">Формат A4</text>
</g>
<g font-size="5.1">
<text x="175.5" y="22.4">3,2</text>
<text x="108.4" y="35.6">27*</text>
<text x="102.2" y="44.3" transform="rotate(36 102.2 44.3)">24</text>
<text x="133.8" y="43.2" transform="rotate(-90 133.8 43.2)">6</text>
<text x="139" y="43.2" transform="rotate(-90 139 43.2)">2 места</text>
<text x="84.4" y="49.2" transform="rotate(-90 84.4 49.2)">1,5 X 45</text>
<text x="89.6" y="49.2" transform="rotate(-90 89.6 49.2)">2 фаски</text>
<text x="137" y="78">22</text>
<text x="75.5" y="92.1" transform="rotate(-90 75.5 92.1)">89</text>
<text x="84.2" y="92" transform="rotate(-90 84.2 92)">45</text>
<text x="135.2" y="100.6">36,3</text>
<text x="146.9" y="111.3" transform="rotate(-90 146.9 111.3)">44,5</text>
<text x="137.7" y="157.4">37,2</text>
<text x="27.6" y="221.5">1. *- размеры для справок;</text>
<text x="27.6" y="226.7">2. Предельные отклонения по H14; h14;</text>
<text x="101.5" y="226.7">IT14/2;</text>
<text x="27.6" y="232">3. Неуказанные фаски- 0.5х45 , радиусы- R0.5 мм.</text>
</g>
<g font-size="4.5">
<text x="159.1" y="256.1">Лит.</text>
<text x="173.9" y="256.1">Масса</text>
<text x="189" y="256.1">Масштаб</text>
<text x="20.5" y="261.1">Изм.</text>
<text x="28" y="261.1">Лист</text>
<text x="41.7" y="261.1">№ докум.</text>
<text x="63.7" y="261.1">Подп.</text>
<text x="76" y="261.1">Дата</text>
<text x="21.4" y="266.1">Pазраб.</text>
<text x="38.4" y="266.1">Арзамасов В.В.</text>
<text x="21.4" y="271.1">Пров.</text>
<text x="21.4" y="281.1">Нач.отд.</text>
<text x="21.4" y="276.1">Т.контр.</text>
<text x="156" y="276.1">Лист</text>
<text x="169.4" y="276.1">1</text>
<text x="175.3" y="276.1">Листов</text>
<text x="195.4" y="276.1">1</text>
<text x="21.4" y="286.1">Н.контр.</text>
<text x="21.4" y="291.1">Утв.</text>
</g>
<text font-size="3.5" x="75.6" y="265.7">18.06.21</text>
</svg>
